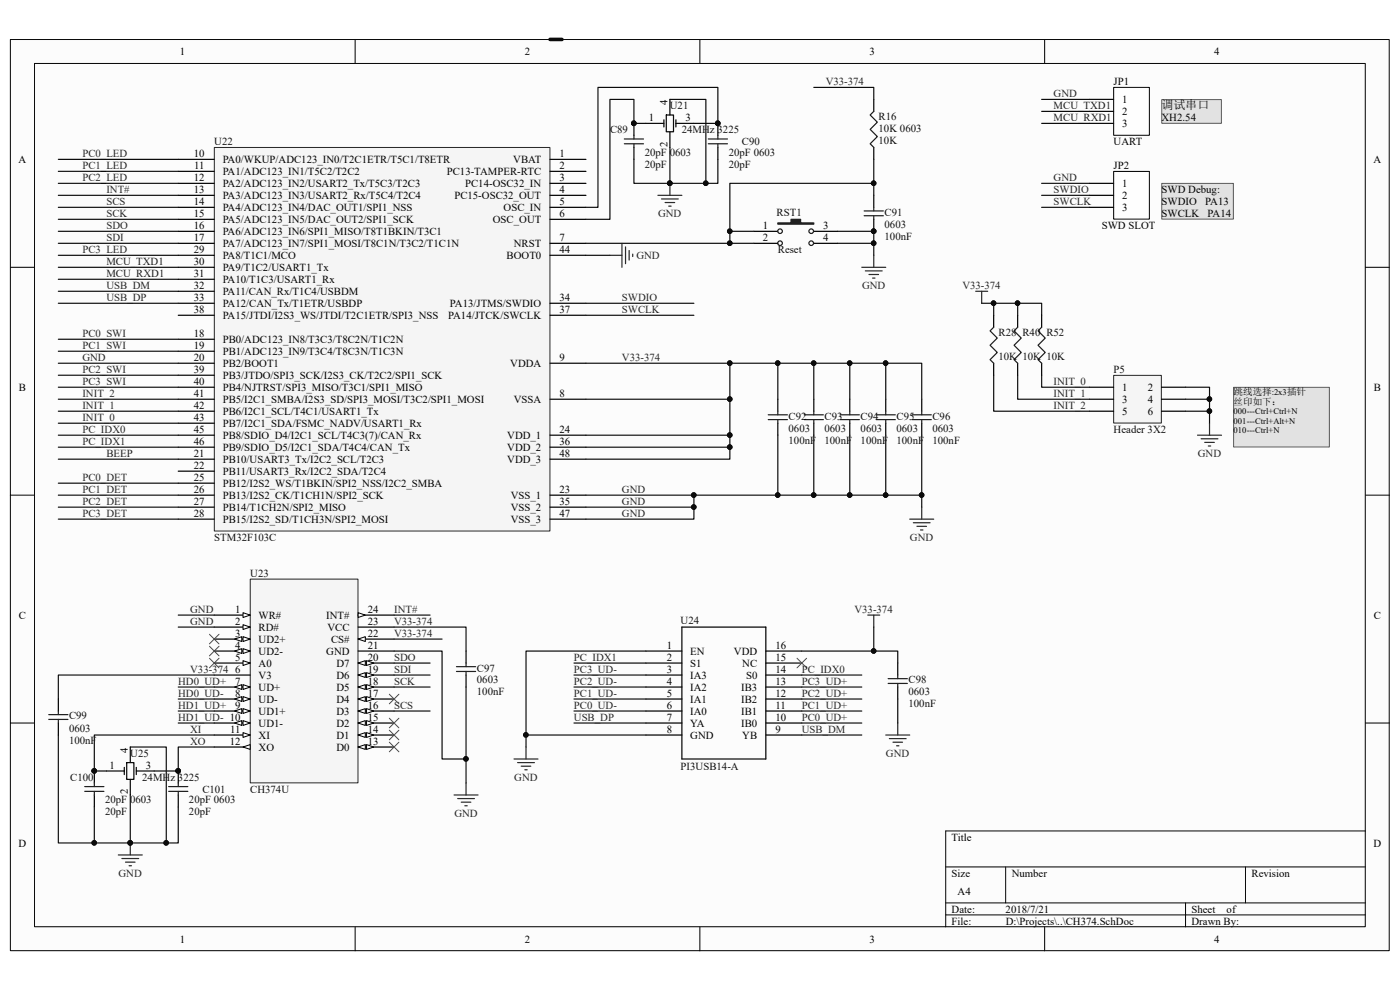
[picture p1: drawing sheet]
<svg xmlns="http://www.w3.org/2000/svg" width="297mm" height="210mm" viewBox="0 0 297 210" stroke-linecap="round" stroke-linejoin="round" font-family="sans-serif">
<path d="M2.2 8.4h292.5v193.3h-292.5z" fill="#fcfcfc"/>
<path d="M2.2 8.4h292.5v193.3h-292.5z" fill="none" stroke="#000" stroke-width=".21"/>
<path d="M7.4 13.5h282.2v183.1h-282.2z" fill="#fcfcfc"/>
<g fill="none" stroke="#000" stroke-width=".21">
<path d="M7.3 13.5h282.3v183.1h-282.3zM75.3 8.4v5.1M148.5 8.4v5.1M221.6 8.4v5.1M2.2 56.7h5.1M289.7 56.7h5.1M2.2 105h5.1M289.7 105h5.1M2.2 153.4h5.1M289.7 153.4h5.1M289.7 176.3h-89.1v20.3M75.3 196.6v5.1"/>
<path d="M148.5 196.6v5.1M200.6 183.9h89.1M200.6 191.5h89.1M200.6 194.1h89.1M213.4 183.9v7.6M221.6 196.6v5.1M251.5 191.5v5.1M264.2 183.9v7.6"/>
</g>
<path d="M45.5 31.3h71.2v81.3h-71.2z" fill="#f5f5f5"/>
<path d="M45.5 31.3h71.2v81.3h-71.2z" fill="none" stroke="#262626" stroke-width=".21"/>
<g fill="none" stroke="#000" stroke-width=".25">
<path d="M37.8 33.8h7.7M37.8 36.4h7.7M37.8 38.9h7.7M116.7 33.8h7.6M116.7 36.4h7.6M116.7 38.9h7.6M37.8 41.4h7.7M37.8 44h7.7M37.8 46.5h7.7M37.8 51.6h7.7M37.8 49.1h7.7M37.8 54.2h7.7"/>
<path d="M37.8 56.7h7.7M37.8 59.2h7.7M116.7 41.4h7.6M116.7 44h7.6M116.7 46.5h7.6M116.7 51.6h7.6M116.7 54.2h7.6M37.8 77.1h7.7M37.8 72h7.7M37.8 74.5h7.7M37.8 61.8h7.7M37.8 64.3h7.7"/>
<path d="M37.8 66.9h7.7M37.8 79.6h7.7M116.7 77.1h7.6M116.7 64.3h7.6M116.7 66.9h7.6M37.8 84.7h7.7M37.8 97.4h7.7M37.8 100h7.7M37.8 92.3h7.7M37.8 94.9h7.7M37.8 82.1h7.7M37.8 87.2h7.7"/>
<path d="M37.8 89.8h7.7M116.7 84.7h7.6M116.7 97.4h7.6M116.7 92.3h7.6M116.7 94.9h7.6M37.8 105h7.7M37.8 102.5h7.7M37.8 107.6h7.7M37.8 110.1h7.7M116.7 105h7.6M116.7 107.6h7.6M116.7 110.1h7.6"/>
</g>
<path d="M129.4 54.2h2.5M131.9 51.6v5.1M132.7 52.4v3.5M133.5 53.1v2.1M134.2 53.9v.5" fill="none" stroke="#262626" stroke-width=".25"/>
<path d="M53.1 122.9h22.8v43.2h-22.8z" fill="#f5f5f5"/>
<path d="M53.1 122.9h22.8v43.2h-22.8z" fill="none" stroke="#262626" stroke-width=".21"/>
<path d="M76 130.5h7.6" fill="none" stroke="#000" stroke-width=".25"/>
<path d="M76 130l1.5 .5-1.5 .5z" fill="#fcfcfc"/>
<path d="M76 130l1.5 .5-1.5 .5z" fill="none" stroke="#000" stroke-width=".21"/>
<path d="M45.5 130.5h7.6" fill="none" stroke="#000" stroke-width=".25"/>
<path d="M51.6 130l1.5 .5-1.5 .5z" fill="#fcfcfc"/>
<path d="M51.6 130l1.5 .5-1.5 .5z" fill="none" stroke="#000" stroke-width=".21"/>
<path d="M45.5 133h7.6" fill="none" stroke="#000" stroke-width=".25"/>
<path d="M51.6 132.5l1.5 .5-1.5 .5z" fill="#fcfcfc"/>
<path d="M51.6 132.5l1.5 .5-1.5 .5z" fill="none" stroke="#000" stroke-width=".21"/>
<path d="M45.5 143.2h7.6M45.5 145.7h7.6" fill="none" stroke="#000" stroke-width=".25"/>
<path d="M51.6 145.2l1.5 .5-1.5 .6z" fill="#fcfcfc"/>
<path d="M51.6 145.2l1.5 .5-1.5 .6z" fill="none" stroke="#000" stroke-width=".21"/>
<path d="M49.8 145.7l1.5-.5v1.1z" fill="#fcfcfc"/>
<path d="M49.8 145.7l1.5-.5v1.1z" fill="none" stroke="#000" stroke-width=".21"/>
<path d="M45.5 148.3h7.6" fill="none" stroke="#000" stroke-width=".25"/>
<path d="M51.6 147.8l1.5 .5-1.5 .5z" fill="#fcfcfc"/>
<path d="M51.6 147.8l1.5 .5-1.5 .5z" fill="none" stroke="#000" stroke-width=".21"/>
<path d="M49.8 148.3l1.5-.5v1z" fill="#fcfcfc"/>
<path d="M49.8 148.3l1.5-.5v1z" fill="none" stroke="#000" stroke-width=".21"/>
<path d="M76 138.1h7.6M45.5 140.7h7.6" fill="none" stroke="#000" stroke-width=".25"/>
<path d="M51.6 140.1l1.5 .6-1.5 .5z" fill="#fcfcfc"/>
<path d="M51.6 140.1l1.5 .6-1.5 .5z" fill="none" stroke="#000" stroke-width=".21"/>
<path d="M76 143.2h7.6" fill="none" stroke="#000" stroke-width=".25"/>
<path d="M76 143.2l1.5-.5v1z" fill="#fcfcfc"/>
<path d="M76 143.2l1.5-.5v1z" fill="none" stroke="#000" stroke-width=".21"/>
<path d="M77.8 142.7l1.5 .5-1.5 .5z" fill="#fcfcfc"/>
<path d="M77.8 142.7l1.5 .5-1.5 .5z" fill="none" stroke="#000" stroke-width=".21"/>
<path d="M76 145.7h7.6" fill="none" stroke="#000" stroke-width=".25"/>
<path d="M76 145.7l1.5-.5v1.1z" fill="#fcfcfc"/>
<path d="M76 145.7l1.5-.5v1.1z" fill="none" stroke="#000" stroke-width=".21"/>
<path d="M77.8 145.2l1.5 .5-1.5 .6z" fill="#fcfcfc"/>
<path d="M77.8 145.2l1.5 .5-1.5 .6z" fill="none" stroke="#000" stroke-width=".21"/>
<path d="M76 153.4h7.6" fill="none" stroke="#000" stroke-width=".25"/>
<path d="M76 153.4l1.5-.5v1z" fill="#fcfcfc"/>
<path d="M76 153.4l1.5-.5v1z" fill="none" stroke="#000" stroke-width=".21"/>
<path d="M77.8 152.9l1.5 .5-1.5 .5z" fill="#fcfcfc"/>
<path d="M77.8 152.9l1.5 .5-1.5 .5z" fill="none" stroke="#000" stroke-width=".21"/>
<path d="M76 155.9h7.6" fill="none" stroke="#000" stroke-width=".25"/>
<path d="M76 155.9l1.5-.5v1z" fill="#fcfcfc"/>
<path d="M76 155.9l1.5-.5v1z" fill="none" stroke="#000" stroke-width=".21"/>
<path d="M77.8 155.4l1.5 .5-1.5 .5z" fill="#fcfcfc"/>
<path d="M77.8 155.4l1.5 .5-1.5 .5z" fill="none" stroke="#000" stroke-width=".21"/>
<path d="M76 158.5h7.6" fill="none" stroke="#000" stroke-width=".25"/>
<path d="M76 158.5l1.5-.5v1z" fill="#fcfcfc"/>
<path d="M76 158.5l1.5-.5v1z" fill="none" stroke="#000" stroke-width=".21"/>
<path d="M77.8 158l1.5 .5-1.5 .5z" fill="#fcfcfc"/>
<path d="M77.8 158l1.5 .5-1.5 .5z" fill="none" stroke="#000" stroke-width=".21"/>
<path d="M45.5 158.5h7.6" fill="none" stroke="#000" stroke-width=".25"/>
<path d="M51.6 158.5l1.5-.5v1z" fill="#fcfcfc"/>
<path d="M51.6 158.5l1.5-.5v1z" fill="none" stroke="#000" stroke-width=".21"/>
<path d="M45.5 155.9h7.6" fill="none" stroke="#000" stroke-width=".25"/>
<path d="M51.6 155.4l1.5 .5-1.5 .5z" fill="#fcfcfc"/>
<path d="M51.6 155.4l1.5 .5-1.5 .5z" fill="none" stroke="#000" stroke-width=".21"/>
<path d="M76 140.7h7.6" fill="none" stroke="#000" stroke-width=".25"/>
<path d="M76 140.7l1.5-.6v1.1z" fill="#fcfcfc"/>
<path d="M76 140.7l1.5-.6v1.1z" fill="none" stroke="#000" stroke-width=".21"/>
<path d="M77.8 140.1l1.5 .6-1.5 .5z" fill="#fcfcfc"/>
<path d="M77.8 140.1l1.5 .6-1.5 .5z" fill="none" stroke="#000" stroke-width=".21"/>
<path d="M76 135.6h7.6" fill="none" stroke="#000" stroke-width=".25"/>
<path d="M76 135.6l1.5-.5v1z" fill="#fcfcfc"/>
<path d="M76 135.6l1.5-.5v1z" fill="none" stroke="#000" stroke-width=".21"/>
<path d="M76 133h7.6M76 148.3h7.6" fill="none" stroke="#000" stroke-width=".25"/>
<path d="M76 148.3l1.5-.5v1z" fill="#fcfcfc"/>
<path d="M76 148.3l1.5-.5v1z" fill="none" stroke="#000" stroke-width=".21"/>
<path d="M77.8 147.8l1.5 .5-1.5 .5z" fill="#fcfcfc"/>
<path d="M77.8 147.8l1.5 .5-1.5 .5z" fill="none" stroke="#000" stroke-width=".21"/>
<path d="M76 150.8h7.6" fill="none" stroke="#000" stroke-width=".25"/>
<path d="M76 150.8l1.5-.5v1z" fill="#fcfcfc"/>
<path d="M76 150.8l1.5-.5v1z" fill="none" stroke="#000" stroke-width=".21"/>
<path d="M77.8 150.3l1.5 .5-1.5 .5z" fill="#fcfcfc"/>
<path d="M77.8 150.3l1.5 .5-1.5 .5z" fill="none" stroke="#000" stroke-width=".21"/>
<path d="M45.5 135.6h7.6" fill="none" stroke="#000" stroke-width=".25"/>
<path d="M51.6 135.1l1.5 .5-1.5 .5z" fill="#fcfcfc"/>
<path d="M51.6 135.1l1.5 .5-1.5 .5z" fill="none" stroke="#000" stroke-width=".21"/>
<path d="M49.8 135.6l1.5-.5v1z" fill="#fcfcfc"/>
<path d="M49.8 135.6l1.5-.5v1z" fill="none" stroke="#000" stroke-width=".21"/>
<path d="M45.5 138.1h7.6" fill="none" stroke="#000" stroke-width=".25"/>
<path d="M51.6 137.6l1.5 .5-1.5 .5z" fill="#fcfcfc"/>
<path d="M51.6 137.6l1.5 .5-1.5 .5z" fill="none" stroke="#000" stroke-width=".21"/>
<path d="M49.8 138.1l1.5-.5v1z" fill="#fcfcfc"/>
<path d="M49.8 138.1l1.5-.5v1z" fill="none" stroke="#000" stroke-width=".21"/>
<path d="M45.5 150.8h7.6" fill="none" stroke="#000" stroke-width=".25"/>
<path d="M51.6 150.3l1.5 .5-1.5 .5z" fill="#fcfcfc"/>
<path d="M51.6 150.3l1.5 .5-1.5 .5z" fill="none" stroke="#000" stroke-width=".21"/>
<path d="M49.8 150.8l1.5-.5v1z" fill="#fcfcfc"/>
<path d="M49.8 150.8l1.5-.5v1z" fill="none" stroke="#000" stroke-width=".21"/>
<path d="M45.5 153.4h7.6" fill="none" stroke="#000" stroke-width=".25"/>
<path d="M51.6 152.9l1.5 .5-1.5 .5z" fill="#fcfcfc"/>
<path d="M51.6 152.9l1.5 .5-1.5 .5z" fill="none" stroke="#000" stroke-width=".21"/>
<path d="M49.8 153.4l1.5-.5v1z" fill="#fcfcfc"/>
<path d="M49.8 153.4l1.5-.5v1z" fill="none" stroke="#000" stroke-width=".21"/>
<g fill="none" stroke="#000" stroke-width=".25">
<path d="M165 84.7v2.5M165 89.8v2.5M172.6 84.7v2.5M172.6 89.8v2.5M180.3 84.7v2.5M180.3 89.8v2.5M187.9 84.7v2.5M187.9 89.8v2.5M195.5 84.7v2.5M195.5 89.8v2.5M98.9 138.1v2.6M12.4 148.3v2.5"/>
<path d="M12.4 153.4v2.5M27.6 158.5v3.3M98.9 143.2v2.5M20 163.6v2.5M20 168.6v2.6M22.6 163.6h3.8M26.4 162.8v1.5M26.9 161.8h1.5v3.5h-1.5zM27.6 165.3v3.3M28.9 162.8v1.5M28.9 163.6h3.8M37.8 163.6v2.5"/>
<path d="M37.8 168.6v2.6"/>
</g>
<g fill="none" stroke="#1c1c1c" stroke-width=".25">
<path d="M163 88h4.1M163 89h4.1M165 87.2v.8M165 89v.8M170.6 88h4.1M170.6 89h4.1M172.6 87.2v.8M172.6 89v.8M178.2 88h4.1M178.2 89h4.1M180.3 87.2v.8M180.3 89v.8"/>
<path d="M185.9 88h4M185.9 89h4M187.9 87.2v.8M187.9 89v.8M193.5 88h4.1M193.5 89h4.1M195.5 87.2v.8M195.5 89v.8M10.3 151.6h4.1M10.3 152.6h4.1M12.4 150.8v.8M12.4 152.6v.8"/>
<path d="M96.8 141.4h4.1M96.8 142.4h4.1M98.9 140.7v.7M98.9 142.4v.8M18 166.9h4M18 167.9h4M20 166.1v.8M20 167.9v.7M35.8 166.9h4.1M35.8 167.9h4.1M37.8 166.1v.8M37.8 167.9v.7"/>
</g>
<g fill="none" stroke="#262626" stroke-width=".25">
<path d="M193 110.1h5.1M193.8 110.9h3.5M194.5 111.7h2.1M195.3 112.4h.5M195.5 107.6v2.5M27.6 178.8v2.6M96.3 168.6h5.1M97.1 169.4h3.6M97.9 170.2h2M98.6 170.9h.5M98.9 166.1v2.5M25.1 181.4h5.1"/>
<path d="M25.9 182.1h3.5M26.6 182.9h2.1M27.4 183.7h.5"/>
</g>
<g fill="#0e0e0e" stroke="#0e0e0e" stroke-width=".21">
<circle cx="20" cy="163.5" r=".48"/>
<circle cx="37.8" cy="163.5" r=".48"/>
<circle cx="27.6" cy="178.8" r=".48"/>
</g>
<path d="M246.5 38.9h15.2v7.6h-15.2z" fill="#e2e2e2"/>
<path d="M246.5 38.9h15.2v7.6h-15.2z" fill="none" stroke="#5a5a5a" stroke-width=".21"/>
<path d="M236.3 36.4h7.5v10.1h-7.5z" fill="#fefefe"/>
<path d="M236.3 36.4h7.5v10.1h-7.5z" fill="none" stroke="#000" stroke-width=".21"/>
<path d="M231.2 38.9h5M231.2 41.4h5M231.2 44h5" fill="none" stroke="#000" stroke-width=".25"/>
<path d="M236.3 18.6h7.5v10.1h-7.5z" fill="#fefefe"/>
<path d="M236.3 18.5h7.5v10.2h-7.5z" fill="none" stroke="#000" stroke-width=".21"/>
<path d="M231.2 21.1h5M231.2 23.6h5M231.2 26.2h5" fill="none" stroke="#000" stroke-width=".25"/>
<path d="M246.5 21.2h12.6v5h-12.6z" fill="#e2e2e2"/>
<path d="M246.5 21.1h12.6v5.1h-12.6z" fill="none" stroke="#5a5a5a" stroke-width=".21"/>
<path d="M159.9 49.1h5.1M172.6 49.1h5.1" fill="none" stroke="#000" stroke-width=".25"/>
<path d="M165 47.3h2.8v-.8h2v.8h2.8v.2h-7.6z" fill-rule="evenodd" fill="#1c1c1c"/>
<g fill="none" stroke="#1c1c1c" stroke-width=".25">
<path d="M132.5 29.5h4M132.5 30.5h4M134.5 28.7v.8M134.5 30.5v.8M150.3 29.5h4M150.3 30.5h4M152.3 28.7v.8M152.3 30.5v.8M185.4 23.6l-.8 .8 1.5 1.5-1.5 1.5 1.5 1.6-1.5 1.5 .8 .8M165 47.3h2.8v-.8h2v.8h2.8v.2h-7.6zM183.3 44.7h4.1M183.3 45.8h4.1"/>
<path d="M185.4 44v.7M185.4 45.8v.7M188.4 144h4.1M188.4 145h4.1M190.5 143.2v.8M190.5 145v.7"/>
<circle cx="165.5" cy="49" r=".49"/>
<circle cx="165.5" cy="51.6" r=".49"/>
<circle cx="172.1" cy="49" r=".49"/>
<circle cx="172.1" cy="51.6" r=".49"/>
</g>
<g fill="none" stroke="#000" stroke-width=".25">
<path d="M134.5 26.2v2.5M134.5 31.3v2.5M137 26.2h3.8M140.8 25.4v1.5M141.4 24.4h1.5v3.6h-1.5zM142.1 21.1v3.3M142.1 28v3.3M143.4 25.4v1.5M143.4 26.2h3.8M152.3 26.2v2.5M152.3 31.3v2.5M185.4 21.1v2.5"/>
<path d="M185.4 31.3v2.5M159.9 51.6h5.1M172.6 51.6h5.1M185.4 41.4v2.6M185.4 46.5v2.6M137 138.1h7.7M144.7 133h17.8v28h-17.8zM162.5 138.1h7.6M137 140.7h7.7M137 143.2h7.7M137 145.7h7.7M137 148.3h7.7"/>
<path d="M137 150.8h7.7M137 153.4h7.7M137 155.9h7.7M162.5 140.7h7.6M162.5 143.2h7.6M162.5 145.7h7.6M162.5 148.3h7.6M162.5 150.8h7.6M162.5 153.4h7.6M162.5 155.9h7.6M190.5 140.7v2.5M190.5 145.7v2.6"/>
</g>
<g fill="#0e0e0e" stroke="#0e0e0e" stroke-width=".21">
<circle cx="185.3" cy="49" r=".48"/>
<circle cx="134.5" cy="26.2" r=".48"/>
<circle cx="152.3" cy="26.2" r=".48"/>
<circle cx="142.1" cy="38.9" r=".48"/>
</g>
<g fill="none" stroke="#262626" stroke-width=".25">
<path d="M142.1 38.9v2.5M139.6 41.4h5.1M140.3 42.2h3.6M141.1 43h2M141.9 43.7h.5M182.8 56.7h5.1M183.6 57.5h3.6M184.4 58.2h2M185.1 59h.5M185.4 54.2v2.5M184.1 130.5h2.5M185.4 130.5v2.5"/>
<path d="M111.6 158.5v2.5M187.9 155.9h5.1M188.7 156.7h3.5M189.4 157.5h2.1M190.2 158.2h.5M190.5 153.4v2.5M109 161h5.1M109.8 161.8h3.6M110.6 162.5h2M111.3 163.3h.5"/>
</g>
<path d="M169.1 139.6l2 2.1M171.1 139.6l-2 2.1" fill="none" stroke="#4c4c4c" stroke-width=".21"/>
<path d="M236.3 79.7h10.1v10h-10.1z" fill="#f5f5f5"/>
<path d="M236.3 79.6h10.1v10.1h-10.1z" fill="none" stroke="#262626" stroke-width=".21"/>
<path d="M231.2 82.1h5M231.2 84.7h5M231.2 87.2h5M246.4 82.1h5.1M246.4 84.7h5.1M246.4 87.2h5.1" fill="none" stroke="#000" stroke-width=".25"/>
<path d="M261.7 82.2h20.3v12.6h-20.3z" fill="#e2e2e2"/>
<path d="M261.7 82.2h20.3v12.6h-20.3z" fill="none" stroke="#5a5a5a" stroke-width=".21"/>
<path d="M207 61.8h2.5M208.3 61.8v2.5M254.1 92.3h5M254.8 93.1h3.6M255.6 93.8h2M256.3 94.6h.6M256.6 89.8v2.5" fill="none" stroke="#262626" stroke-width=".25"/>
<path d="M210.8 66.9v2.5M210.8 77.1v2.5M215.9 66.9v2.5M215.9 77.1v2.5M221 66.9v2.5M221 77.1v2.5" fill="none" stroke="#000" stroke-width=".25"/>
<path d="M210.8 69.4l-.8 .8 1.6 1.5-1.6 1.5 1.6 1.6-1.6 1.5 .8 .8M215.9 69.4l-.8 .8 1.6 1.5-1.6 1.5 1.6 1.6-1.6 1.5 .8 .8M221 69.4l-.8 .8 1.5 1.5-1.5 1.5 1.5 1.6-1.5 1.5 .8 .8" fill="none" stroke="#1c1c1c" stroke-width=".25"/>
<g fill="none" stroke="#0e0e0e" stroke-width=".25">
<path d="M172.6 18.5h12.8v2.6M12.4 33.8h25.4M12.4 36.4h25.4M12.4 38.9h25.4M134.5 33.8v5.1h17.8v-5.1M137 26.2h-2.5v-5.1h-5.1v25.4h-5.1M142.1 21.1h7.7v17.8M142.1 31.3v7.6M147.2 26.2h5.1v-7.7h-25.4v25.5h-2.6M185.4 38.9h-30.6v12.7M185.4 33.8v7.6M221 38.9h10.2"/>
<path d="M221 21.1h10.2M221 23.6h10.2M221 26.2h10.2M12.4 41.4h25.4M12.4 44h25.4M12.4 46.5h25.4M12.4 49.1h25.4M12.4 51.6h25.4M12.4 54.2h25.4M12.4 56.7h25.4M12.4 59.2h25.4M124.3 51.6h35.6"/>
<path d="M124.3 54.2h5.1M154.8 49.1h5.1M177.7 49.1h7.7v2.5h-7.7M185.4 51.6v2.6M221 41.4h10.2M221 44h10.2M12.4 61.8h25.4M12.4 64.3h25.4M12.4 77.1h25.4M12.4 79.6h25.4M12.4 72h25.4M12.4 74.5h25.4"/>
<path d="M124.3 64.3h22.9M124.3 66.9h22.9M124.3 77.1h71.2v7.6M154.8 77.1v7.6h-30.5M165 77.1v7.6M172.6 77.1v7.6M180.3 77.1v7.6M187.9 77.1v7.6M208.3 64.3h12.7v2.6M210.8 79.6v7.6h20.4M210.8 64.3v2.6M215.9 79.6v5.1h15.3"/>
<path d="M215.9 64.3v2.6M221 79.6v2.5h10.2M12.4 82.1h25.4M12.4 84.7h25.4M12.4 87.2h25.4M12.4 89.8h25.4M12.4 92.3h25.4M12.4 94.9h25.4M12.4 97.4h25.4M154.8 84.7v7.6h-30.5M154.8 92.3v2.6h-30.5M154.8 94.9v2.5h-30.5"/>
<path d="M165 92.3v12.7M172.6 92.3v12.7M180.3 92.3v12.7M187.9 92.3v12.7M195.5 92.3v12.7h-71.2M251.5 82.1h5.1v7.7M251.5 84.7h5.1M251.5 87.2h5.1M12.4 102.5h25.4M12.4 105h25.4M12.4 107.6h25.4M12.4 110.1h25.4"/>
<path d="M147.2 105v2.6h-22.9M147.2 107.6v2.5h-22.9M195.5 105v2.6M37.8 130.5h7.7M37.8 133h7.7M83.6 133h15.3v5.1M83.6 138.1h10.2v22.9h5.1M83.6 135.6h10.2M83.6 130.5h7.6M137 138.1h-25.4v20.4M185.4 133v5.1h-15.3M185.4 138.1h5.1v2.6"/>
<path d="M12.4 155.9v22.9h25.4v-7.6M27.6 158.5h7.7v20.3M37.8 145.7h7.7M37.8 148.3h7.7M37.8 150.8h7.7M37.8 153.4h7.7M45.5 143.2h-33.1v5.1M45.5 155.9h-25.5v7.7h2.6M45.5 158.5h-7.7v5.1h-5.1M83.6 145.7h7.6M83.6 150.8h7.6M83.6 143.2h7.6"/>
<path d="M83.6 140.7h7.6M98.9 145.7v20.4M111.6 155.9h25.4M121.8 145.7h15.2M121.8 148.3h15.2M121.8 150.8h15.2M121.8 143.2h15.2M121.8 140.7h15.2M121.8 153.4h15.2M170.1 145.7h12.7M170.1 148.3h12.7M170.1 150.8h12.7"/>
<path d="M170.1 143.2h12.7M170.1 153.4h12.7M170.1 155.9h12.7M190.5 148.3v5.1M20 171.2v7.6M27.6 168.6v10.2"/>
</g>
<g fill="#0e0e0e" stroke="#0e0e0e" stroke-width=".21">
<circle cx="20" cy="178.8" r=".48"/>
<circle cx="20" cy="163.5" r=".48"/>
<circle cx="37.8" cy="163.5" r=".48"/>
<circle cx="27.6" cy="178.8" r=".48"/>
<circle cx="35.2" cy="178.8" r=".48"/>
<circle cx="98.8" cy="161" r=".48"/>
<circle cx="154.8" cy="77" r=".48"/>
<circle cx="165" cy="77" r=".48"/>
<circle cx="172.6" cy="77" r=".48"/>
<circle cx="180.3" cy="77" r=".48"/>
<circle cx="187.9" cy="77" r=".48"/>
<circle cx="154.8" cy="84.7" r=".48"/>
<circle cx="154.8" cy="92.3" r=".48"/>
<circle cx="154.8" cy="94.8" r=".48"/>
<circle cx="147.2" cy="105" r=".48"/>
<circle cx="165" cy="105" r=".48"/>
<circle cx="172.6" cy="105" r=".48"/>
<circle cx="180.3" cy="105" r=".48"/>
<circle cx="187.9" cy="105" r=".48"/>
<circle cx="195.5" cy="105" r=".48"/>
<circle cx="147.2" cy="107.6" r=".48"/>
<circle cx="154.8" cy="51.6" r=".48"/>
<circle cx="154.8" cy="49" r=".48"/>
<circle cx="185.3" cy="38.9" r=".48"/>
<circle cx="185.3" cy="49" r=".48"/>
<circle cx="185.3" cy="51.6" r=".48"/>
<circle cx="111.6" cy="155.9" r=".48"/>
<circle cx="185.3" cy="138.1" r=".48"/>
<circle cx="134.5" cy="26.2" r=".48"/>
<circle cx="142.1" cy="38.9" r=".48"/>
<circle cx="149.7" cy="38.9" r=".48"/>
<circle cx="152.3" cy="26.2" r=".48"/>
<circle cx="256.6" cy="84.7" r=".48"/>
<circle cx="256.6" cy="87.2" r=".48"/>
<circle cx="215.9" cy="64.3" r=".48"/>
<circle cx="210.8" cy="64.3" r=".48"/>
</g>
<path d="M116.7 8.4h2.5" fill="none" stroke="#0e0e0e" stroke-width=".76"/>
<g fill="none" stroke="#4c4c4c" stroke-width=".21">
<path d="M44.4 139.6l2.1 2.1M44.4 137.1l2.1 2M44.4 134.6l2.1 2M46.5 139.6l-2.1 2.1M46.5 137.1l-2.1 2M46.5 134.6l-2.1 2M82.6 157.5l2 2M82.6 154.9l2 2M82.6 152.4l2 2M82.6 147.3l2 2M84.6 157.5l-2 2M84.6 154.9l-2 2"/>
<path d="M84.6 152.4l-2 2M84.6 147.3l-2 2"/>
</g>
<text font-size="2.5" x="246.4" y="23.1">调试串口</text>
<g font-size="2.3">
<text x="38.2" y="11.7">1</text>
<text x="111.3" y="11.7">2</text>
<text x="184.5" y="11.7">3</text>
<text x="257.6" y="11.7">4</text>
<text x="141.6" y="22.4" transform="rotate(-90 141.6 22.4)">4</text>
<text x="236.3" y="18">JP1</text>
<text x="238" y="21.8">1</text>
<text x="137.7" y="25.7">1</text>
<text x="145.4" y="25.7">3</text>
<text x="238" y="24.4">2</text>
<text x="238" y="27">3</text>
<text x="246.4" y="25.7">XH2.54</text>
<text x="3.9" y="34.6">A</text>
<text x="41.1" y="33.3">10</text>
<text x="41.2" y="35.9">11</text>
<text x="47.2" y="34.6">PA0/WKUP/ADC123_IN0/T2C1ETR/T5C1/T8ETR</text>
<text x="108.9" y="34.6">VBAT</text>
<text x="118.7" y="33.3">1</text>
<text x="118.7" y="35.9">2</text>
<text x="141.6" y="31.2" transform="rotate(-90 141.6 31.2)">2</text>
<text x="236.3" y="35.9">JP2</text>
<text x="236.3" y="30.8">UART</text>
<text x="291.4" y="34.6">A</text>
<text x="41.1" y="38.4">12</text>
<text x="41.1" y="40.9">13</text>
<text x="47.2" y="37.1">PA1/ADC123_IN1/T5C2/T2C2</text>
<text x="47.2" y="39.7">PA2/ADC123_IN2/USART2_Tx/T5C3/T2C3</text>
<text x="94.8" y="37.1">PC13-TAMPER-RTC</text>
<text x="98.7" y="39.7">PC14-OSC32_IN</text>
<text x="118.7" y="38.4">3</text>
<text x="118.7" y="40.9">4</text>
<text x="238" y="39.7">1</text>
<text x="246.4" y="40.9">SWD Debug:</text>
<text x="41.1" y="43.5">14</text>
<text x="41.1" y="46">15</text>
<text x="47.2" y="42.2">PA3/ADC123_IN3/USART2_Rx/T5C4/T2C4</text>
<text x="47.2" y="44.7">PA4/ADC123_IN4/DAC_OUT1/SPI1_NSS</text>
<text x="47.2" y="47.3">PA5/ADC123_IN5/DAC_OUT2/SPI1_SCK</text>
<text x="96.4" y="42.2">PC15-OSC32_OUT</text>
<text x="104.6" y="47.3">OSC_OUT</text>
<text x="106.8" y="44.7">OSC_IN</text>
<text x="118.7" y="43.5">5</text>
<text x="118.7" y="46">6</text>
<text x="238" y="42.2">2</text>
<text x="238" y="44.7">3</text>
<text x="246.4" y="43.5">SWDIO</text>
<text x="246.4" y="46">SWCLK</text>
<text x="255.7" y="43.5">PA13</text>
<text x="256.2" y="46">PA14</text>
<text x="41.1" y="48.6">16</text>
<text x="41.1" y="51.1">17</text>
<text x="41.1" y="53.7">29</text>
<text x="47.2" y="49.8">PA6/ADC123_IN6/SPI1_MISO/T8T1BKIN/T3C1</text>
<text x="47.2" y="52.4">PA7/ADC123_IN7/SPI1_MOSI/T8C1N/T3C2/T1C1N</text>
<text x="109" y="52.4">NRST</text>
<text x="118.7" y="51.1">7</text>
<text x="118.7" y="53.7">44</text>
<text x="161.8" y="48.6">1</text>
<text x="161.8" y="51.1">2</text>
<text x="174.7" y="48.6">3</text>
<text x="174.7" y="51.1">4</text>
<text x="233.7" y="48.6">SWD SLOT</text>
<text x="41.1" y="56.2">30</text>
<text x="41.1" y="58.8">31</text>
<text x="47.2" y="54.9">PA8/T1C1/MCO</text>
<text x="47.2" y="57.5">PA9/T1C2/USART1_Tx</text>
<text x="107.5" y="54.9">BOOT0</text>
<text x="41.1" y="61.3">32</text>
<text x="41.1" y="63.8">33</text>
<text x="47.2" y="60">PA10/T1C3/USART1_Rx</text>
<text x="47.2" y="62.6">PA11/CAN_Rx/T1C4/USBDM</text>
<text x="47.2" y="65.1">PA12/CAN_Tx/T1ETR/USBDP</text>
<text x="95.5" y="65.1">PA13/JTMS/SWDIO</text>
<text x="118.7" y="63.8">34</text>
<text x="41.1" y="71.5">18</text>
<text x="41.1" y="66.4">38</text>
<text x="47.2" y="67.6">PA15/JTDI/I2S3_WS/JTDI/T2C1ETR/SPI3_NSS</text>
<text x="95.1" y="67.6">PA14/JTCK/SWCLK</text>
<text x="118.7" y="66.4">37</text>
<text x="41.1" y="74">19</text>
<text x="41.1" y="76.6">20</text>
<text x="47.2" y="72.7">PB0/ADC123_IN8/T3C3/T8C2N/T1C2N</text>
<text x="47.2" y="75.3">PB1/ADC123_IN9/T3C4/T8C3N/T1C3N</text>
<text x="47.2" y="77.9">PB2/BOOT1</text>
<text x="108.2" y="77.9">VDDA</text>
<text x="118.7" y="76.6">9</text>
<text x="4" y="82.9">B</text>
<text x="41.1" y="79.1">39</text>
<text x="41.1" y="81.7">40</text>
<text x="47.2" y="80.4">PB3/JTDO/SPI3_SCK/I2S3_CK/T2C2/SPI1_SCK</text>
<text x="47.2" y="82.9">PB4/NJTRST/SPI3_MISO/T3C1/SPI1_MISO</text>
<text x="238" y="82.9">1</text>
<text x="243.5" y="82.9">2</text>
<text x="291.5" y="82.9">B</text>
<text x="41.1" y="84.2">41</text>
<text x="41.1" y="86.7">42</text>
<text x="41.1" y="89.3">43</text>
<text x="47.2" y="85.5">PB5/I2C1_SMBA/I2S3_SD/SPI3_MOSI/T3C2/SPI1_MOSI</text>
<text x="47.2" y="88">PB6/I2C1_SCL/T4C1/USART1_Tx</text>
<text x="109" y="85.5">VSSA</text>
<text x="118.7" y="84.2">8</text>
<text x="238" y="85.5">3</text>
<text x="238" y="88">5</text>
<text x="243.5" y="85.5">4</text>
<text x="243.5" y="88">6</text>
<text x="41.1" y="91.8">45</text>
<text x="41.1" y="94.4">46</text>
<text x="47.2" y="90.6">PB7/I2C1_SDA/FSMC_NADV/USART1_Rx</text>
<text x="47.2" y="93.1">PB8/SDIO_D4/I2C1_SCL/T4C3(7)/CAN_Rx</text>
<text x="47.2" y="95.6">PB9/SDIO_D5/I2C1_SDA/T4C4/CAN_Tx</text>
<text x="107.6" y="93.1">VDD_1</text>
<text x="107.6" y="95.6">VDD_2</text>
<text x="118.7" y="91.8">24</text>
<text x="118.7" y="94.4">36</text>
<text x="41.1" y="96.9">21</text>
<text x="41.1" y="99.4">22</text>
<text x="41.1" y="102">25</text>
<text x="47.2" y="98.2">PB10/USART3_Tx/I2C2_SCL/T2C3</text>
<text x="47.2" y="100.7">PB11/USART3_Rx/I2C2_SDA/T2C4</text>
<text x="107.6" y="98.2">VDD_3</text>
<text x="118.7" y="96.9">48</text>
<text x="41.1" y="104.6">26</text>
<text x="41.1" y="107.1">27</text>
<text x="47.2" y="103.3">PB12/I2S2_WS/T1BKIN/SPI2_NSS/I2C2_SMBA</text>
<text x="47.2" y="105.8">PB13/I2S2_CK/T1CH1N/SPI2_SCK</text>
<text x="108.4" y="105.8">VSS_1</text>
<text x="118.7" y="104.6">23</text>
<text x="118.7" y="107.1">35</text>
<text x="41.1" y="109.6">28</text>
<text x="47.2" y="108.4">PB14/T1CH2N/SPI2_MISO</text>
<text x="47.2" y="110.9">PB15/I2S2_SD/T1CH3N/SPI2_MOSI</text>
<text x="108.4" y="108.4">VSS_2</text>
<text x="108.4" y="110.9">VSS_3</text>
<text x="118.7" y="109.6">47</text>
<text x="4" y="131.3">C</text>
<text x="49.9" y="130">1</text>
<text x="54.9" y="131.3">WR#</text>
<text x="69.2" y="131.3">INT#</text>
<text x="78" y="130">24</text>
<text x="291.5" y="131.3">C</text>
<text x="49.9" y="132.5">2</text>
<text x="49.9" y="135.1">3</text>
<text x="49.9" y="137.6">4</text>
<text x="54.9" y="133.8">RD#</text>
<text x="54.9" y="136.4">UD2+</text>
<text x="69.5" y="133.8">VCC</text>
<text x="70.2" y="136.4">CS#</text>
<text x="78" y="137.6">21</text>
<text x="78" y="135.1">22</text>
<text x="78" y="132.5">23</text>
<text x="141.5" y="137.6">1</text>
<text x="164.5" y="137.6">16</text>
<text x="49.9" y="142.7">6</text>
<text x="49.9" y="140.2">5</text>
<text x="54.9" y="144">V3</text>
<text x="54.9" y="141.4">A0</text>
<text x="54.9" y="138.9">UD2-</text>
<text x="69.2" y="138.9">GND</text>
<text x="71.4" y="144">D6</text>
<text x="71.4" y="141.4">D7</text>
<text x="78" y="142.7">19</text>
<text x="78" y="140.2">20</text>
<text x="141.5" y="140.2">2</text>
<text x="141.5" y="142.7">3</text>
<text x="146.4" y="138.9">EN</text>
<text x="146.4" y="141.4">S1</text>
<text x="146.4" y="144">IA3</text>
<text x="155.7" y="138.9">VDD</text>
<text x="157.5" y="141.4">NC</text>
<text x="158.3" y="144">S0</text>
<text x="164.5" y="142.7">14</text>
<text x="164.5" y="140.2">15</text>
<text x="49.9" y="145.2">7</text>
<text x="49.9" y="147.8">8</text>
<text x="54.9" y="146.5">UD+</text>
<text x="54.9" y="149.1">UD-</text>
<text x="71.4" y="146.5">D5</text>
<text x="71.4" y="149.1">D4</text>
<text x="78" y="145.2">18</text>
<text x="78" y="147.8">17</text>
<text x="141.5" y="145.2">4</text>
<text x="141.5" y="147.8">5</text>
<text x="146.4" y="146.5">IA2</text>
<text x="146.4" y="149.1">IA1</text>
<text x="157.2" y="149.1">IB2</text>
<text x="157.2" y="146.5">IB3</text>
<text x="164.5" y="147.8">12</text>
<text x="164.5" y="145.2">13</text>
<text x="48.9" y="155.4">11</text>
<text x="49.9" y="150.3">9</text>
<text x="54.9" y="151.6">UD1+</text>
<text x="54.9" y="154.1">UD1-</text>
<text x="71.4" y="154.1">D2</text>
<text x="71.4" y="151.6">D3</text>
<text x="78" y="152.9">15</text>
<text x="78" y="155.4">14</text>
<text x="78" y="150.3">16</text>
<text x="141.5" y="150.3">6</text>
<text x="141.5" y="152.9">7</text>
<text x="141.5" y="155.4">8</text>
<text x="146.4" y="151.6">IA0</text>
<text x="146.4" y="154.1">YA</text>
<text x="157.2" y="154.1">IB0</text>
<text x="157.2" y="151.6">IB1</text>
<text x="164.5" y="155.4">9</text>
<text x="164.5" y="152.9">10</text>
<text x="164.5" y="150.3">11</text>
<text x="27.1" y="159.7" transform="rotate(-90 27.1 159.7)">4</text>
<text x="48.8" y="158">12</text>
<text x="54.9" y="159.3">XO</text>
<text x="54.9" y="156.7">XI</text>
<text x="71.4" y="156.7">D1</text>
<text x="71.4" y="159.3">D0</text>
<text x="78" y="158">13</text>
<text x="146.4" y="156.7">GND</text>
<text x="157.5" y="156.7">YB</text>
<text x="23.2" y="163.1">1</text>
<text x="30.9" y="163.1">3</text>
<text x="27.1" y="168.5" transform="rotate(-90 27.1 168.5)">2</text>
<text x="3.9" y="179.6">D</text>
<text x="201.9" y="178.3">Title</text>
<text x="291.4" y="179.6">D</text>
<text x="201.9" y="186">Size</text>
<text x="214.6" y="186">Number</text>
<text x="265.5" y="186">Revision</text>
<text x="203.2" y="189.8">A4</text>
<text x="201.9" y="193.6">Date:</text>
<text x="201.9" y="196.1">File:</text>
<text x="213.3" y="193.6">2018/7/21</text>
<text x="213.4" y="196.1">D:\Projects\..\CH374.SchDoc</text>
<text x="252.8" y="196.1">Drawn By:</text>
<text x="252.8" y="193.6">Sheet</text>
<text x="260.2" y="193.6">of</text>
<text x="38.2" y="199.9">1</text>
<text x="111.3" y="199.9">2</text>
<text x="184.5" y="199.9">3</text>
<text x="257.6" y="199.9">4</text>
</g>
<g font-size="2.3" fill="#0e0e0e">
<text x="142.1" y="23.1">U21</text>
<text x="129.4" y="28.2">C89</text>
<text x="144.7" y="28.2">24MHz 3225</text>
<text x="186.4" y="25.4">R16</text>
<text x="186.4" y="28">10K 0603</text>
<text x="45.5" y="30.8">U22</text>
<text x="136.8" y="35.6">20pF</text>
<text x="136.8" y="33.1">20pF 0603</text>
<text x="154.6" y="35.6">20pF</text>
<text x="154.6" y="33.1">20pF 0603</text>
<text x="157.4" y="30.8">C90</text>
<text x="186.4" y="30.5">10K</text>
<text x="164.8" y="45.8">RST1</text>
<text x="187.7" y="45.8">C91</text>
<text x="165" y="53.7">Reset</text>
<text x="187.7" y="50.9">100nF</text>
<text x="187.7" y="48.3">0603</text>
<text x="211.8" y="71.2">R28 R40 R52</text>
<text x="211.8" y="76.3">10K 10K 10K</text>
<text x="236.3" y="79.1">P5</text>
<text x="167.3" y="89">C92</text>
<text x="174.9" y="89">C93</text>
<text x="182.6" y="89">C94</text>
<text x="190.2" y="89">C95</text>
<text x="197.8" y="89">C96</text>
<text x="167.3" y="94.1">100nF</text>
<text x="167.3" y="91.6">0603</text>
<text x="174.9" y="94.1">100nF</text>
<text x="174.9" y="91.6">0603</text>
<text x="182.6" y="94.1">100nF</text>
<text x="182.6" y="91.6">0603</text>
<text x="190.2" y="94.1">100nF</text>
<text x="190.2" y="91.6">0603</text>
<text x="197.8" y="94.1">100nF</text>
<text x="197.8" y="91.6">0603</text>
<text x="236.3" y="91.8">Header 3X2</text>
<text x="45.5" y="114.7">STM32F103C</text>
<text x="53.1" y="122.3">U23</text>
<text x="144.4" y="132.3">U24</text>
<text x="101.2" y="142.5">C97</text>
<text x="101.2" y="147.5">100nF</text>
<text x="101.2" y="145">0603</text>
<text x="192.7" y="145">C98</text>
<text x="192.7" y="147.5">0603</text>
<text x="14.6" y="152.6">C99</text>
<text x="14.6" y="155.2">0603</text>
<text x="192.7" y="150.1">100nF</text>
<text x="14.6" y="157.7">100nF</text>
<text x="27.6" y="160.5">U25</text>
<text x="14.9" y="165.6">C100</text>
<text x="30.2" y="165.6">24MHz 3225</text>
<text x="144.4" y="163.3">PI3USB14-A</text>
<text x="22.3" y="173">20pF</text>
<text x="22.3" y="170.4">20pF 0603</text>
<text x="40.1" y="173">20pF</text>
<text x="40.1" y="170.4">20pF 0603</text>
<text x="42.9" y="168.1">C101</text>
<text x="53.1" y="168.1">CH374U</text>
</g>
<g font-size="2.3" fill="#262626">
<text x="175.2" y="18">V33-374</text>
<text x="223.5" y="20.6">GND</text>
<text x="17.5" y="33.3">PC0_LED</text>
<text x="17.5" y="35.9">PC1_LED</text>
<text x="17.5" y="38.4">PC2_LED</text>
<text x="22.6" y="40.9">INT#</text>
<text x="223.5" y="38.4">GND</text>
<text x="223.5" y="40.9">SWDIO</text>
<text x="22.6" y="43.5">SCS</text>
<text x="22.6" y="46">SCK</text>
<text x="139.6" y="46">GND</text>
<text x="223.5" y="43.5">SWCLK</text>
<text x="17.5" y="53.7">PC3_LED</text>
<text x="22.6" y="51.1">SDI</text>
<text x="22.6" y="48.6">SDO</text>
<text x="135" y="54.9">GND</text>
<text x="22.6" y="61.3">USB_DM</text>
<text x="22.6" y="63.8">USB_DP</text>
<text x="132" y="63.8">SWDIO</text>
<text x="182.9" y="61.3">GND</text>
<text x="204.2" y="61.3">V33-374</text>
<text x="17.5" y="71.5">PC0_SWI</text>
<text x="132" y="66.4">SWCLK</text>
<text x="17.5" y="76.6">GND</text>
<text x="17.5" y="74">PC1_SWI</text>
<text x="132" y="76.6">V33-374</text>
<text x="17.5" y="79.1">PC2_SWI</text>
<text x="17.5" y="81.7">PC3_SWI</text>
<text x="223.5" y="81.7">INIT_0</text>
<text x="17.5" y="84.2">INIT_2</text>
<text x="17.5" y="86.7">INIT_1</text>
<text x="17.5" y="89.3">INIT_0</text>
<text x="223.5" y="86.7">INIT_2</text>
<text x="223.5" y="84.2">INIT_1</text>
<text x="17.5" y="91.8">PC_IDX0</text>
<text x="17.5" y="94.4">PC_IDX1</text>
<text x="17.5" y="102">PC0_DET</text>
<text x="254.1" y="96.9">GND</text>
<text x="17.5" y="104.6">PC1_DET</text>
<text x="17.5" y="107.1">PC2_DET</text>
<text x="132" y="104.6">GND</text>
<text x="132" y="107.1">GND</text>
<text x="17.5" y="109.6">PC3_DET</text>
<text x="132" y="109.6">GND</text>
<text x="193" y="114.7">GND</text>
<text x="40.3" y="130">GND</text>
<text x="83.6" y="130">INT#</text>
<text x="181.3" y="130">V33-374</text>
<text x="40.3" y="132.5">GND</text>
<text x="83.6" y="132.5">V33-374</text>
<text x="83.6" y="135.1">V33-374</text>
<text x="40.3" y="142.7">V33-374</text>
<text x="83.6" y="142.7">SDI</text>
<text x="83.6" y="140.2">SDO</text>
<text x="121.8" y="140.2">PC_IDX1</text>
<text x="121.8" y="142.7">PC3_UD-</text>
<text x="170.1" y="142.7">PC_IDX0</text>
<text x="37.8" y="145.2">HD0_UD+</text>
<text x="37.8" y="147.8">HD0_UD-</text>
<text x="83.6" y="145.2">SCK</text>
<text x="121.8" y="147.8">PC1_UD-</text>
<text x="121.8" y="145.2">PC2_UD-</text>
<text x="170.1" y="147.8">PC2_UD+</text>
<text x="170.1" y="145.2">PC3_UD+</text>
<text x="37.8" y="152.9">HD1_UD- 10</text>
<text x="37.8" y="150.3">HD1_UD+</text>
<text x="40.3" y="155.4">XI</text>
<text x="83.6" y="150.3">SCS</text>
<text x="121.8" y="152.9">USB_DP</text>
<text x="121.8" y="150.3">PC0_UD-</text>
<text x="170.1" y="155.4">USB_DM</text>
<text x="170.1" y="152.9">PC0_UD+</text>
<text x="170.1" y="150.3">PC1_UD+</text>
<text x="40.3" y="158">XO</text>
<text x="188" y="160.5">GND</text>
<text x="109.1" y="165.6">GND</text>
<text x="96.4" y="173.2">GND</text>
<text x="25.1" y="186">GND</text>
</g>
<g font-size="2.3" fill="#1c1c1c">
<text x="223.5" y="23.1">MCU_TXD1</text>
<text x="223.5" y="25.7">MCU_RXD1</text>
<text x="22.6" y="56.2">MCU_TXD1</text>
<text x="22.6" y="58.8">MCU_RXD1</text>
<text x="22.6" y="96.9">BEEP</text>
</g>
<g font-size="2">
<text x="261.7" y="83.8">跳线选择:2x3插针</text>
<text x="261.7" y="85.8">丝印如下：</text>
</g>
<g font-size="1.8">
<text x="261.7" y="87.8">000---Ctrl+Ctrl+N</text>
<text x="261.7" y="89.9">001---Ctrl+Alt+N</text>
<text x="261.7" y="91.9">010---Ctrl+N</text>
</g>
</svg>
